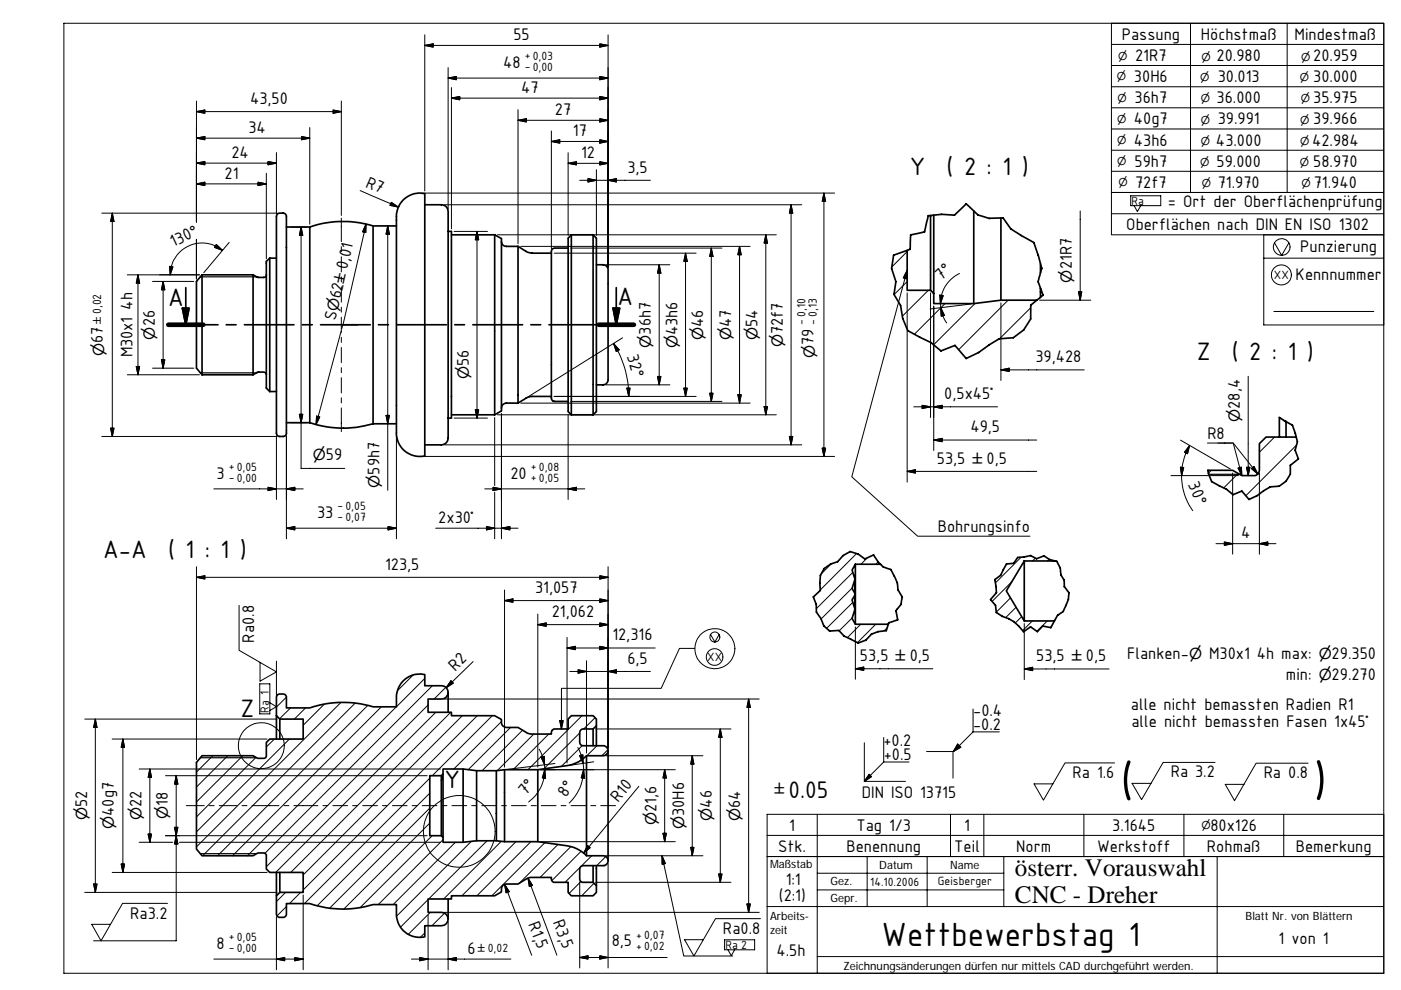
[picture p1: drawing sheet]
<svg xmlns="http://www.w3.org/2000/svg" width="297mm" height="210mm" viewBox="0 0 297 210" stroke-linecap="round" stroke-linejoin="round" font-family="sans-serif">
<g fill="none" stroke="#000" stroke-width=".36">
<path d="M42.8 58.3l-1.1 1.4v18.4l1.1 1.4M42.8 58.3v21.2M42.8 58.3h10.9M53.7 58.3a2.63 2.63 0 0 0 2.4 .5l.2-.1 .2-.4M53.7 58.3v21.2M57.2 54.7l-.7 .7v26.9l.7 .7M57.2 54.7v28.3M57.2 54.7h1.4M58.9 45.3l1.3-.1 .3 .1 .2 .4v46.3l-.5 .5h-1l-.4-.2-.2-.5v-45.9zM60.7 48.1h5M65.7 48.1v41.5M79.1 47.9v42"/>
<path d="M84 47.9h-4.9a21.8 21.8 0 0 0-13.4 .2M85.6 42.3a4.9 4.9 0 0 1 4.5-1.2v55.6a4.9 4.9 0 0 1-6.1-4.9v-45.9a5.1 5.1 0 0 1 1.6-3.6zM90.1 43.4h3.5a1.4 1.4 0 0 1 1.4 1.4v48.1a1.43 1.43 0 0 1-1.4 1.4h-3.5M95 49.1h.7v39.5h-.7M95.7 49.8h9.2M104.9 49.8v38.1M104.9 49.8l1.4 .8v36.5l-1.4 .8M106.3 51.2a1.01 1.01 0 0 0 1.1 1h2.4M109.8 52.2l1.9 1.2 .6 .2 4.6 .1M109.8 52.2v33.3M120.5 52.6h-3l-.5 .3-.1 .4v31.1l.1 .5 .5 .2h3M121.1 49.8l-.6 .7v36.7l.6 .7"/>
<path d="M121.1 49.8v38.1M121.1 49.8h4.6M125.7 49.8v38.1M125.7 49.8l.7 .7v36.7l-.7 .7M126.4 56.1l1.9 .1 .6 .8v23.5a1.08 1.08 0 0 1-1 1.1h-1.5M192.3 53.1v8.5h5l.7 .6v2.2h8.5l5.7-.8h7.6M196.8 45.7l1.1-.1a11.5 11.5 0 0 1 4.5 0l2.4-2.4 2.5 2.4a8.2 8.2 0 0 0 4.6 .6h.8l.8 1.1a4.2 4.2 0 0 0 2.3 2.1l3.4 2 1.4 4.5a1.82 1.82 0 0 1 0 2l-.3 .9a1.59 1.59 0 0 0 .1 1.9l.8 1.9-2.7 2.1v2.9l-1.5 2.4-2.2 1.6-3 .2-2.1 1.3-2.2 1.6-2.7 1.3-2.3-2.8-3 1.2-2.1-1.8-4.9-2.5-1.1-2.6-.5-2.7-1.4-2.4 .4-2.7-.9-2.8 .5-2.8 3.5-1.2 .1-3.1 2.9-.6zM197.3 45.7v15.9M198 45.6v16.6M206.5 44.7v19.7M212.2 46.2v17.4M220.6 55.9v2"/>
<path d="M35.7 68.9h10.5M38.7 65.3h1.4l-.7 3.6zM39.4 61v7.9M42.8 79.5h10.9M48 68.9h2.1M51.8 68.9h10.5M53.7 79.5a2.63 2.63 0 0 1 2.4-.6l.3 .3 .1 .3M64.1 68.9h2.1M68 68.9h10.5M80.2 68.9h2.2M84.1 68.9h10.6M96.4 68.9h2.1"/>
<path d="M100.2 68.9h10.6M112.5 68.9h2.1M116.4 68.9h10.5M128.7 68.9h2.1M130 65.3h1.4l-.7 3.6zM130.7 61v7.9M132.5 68.9h1.9M220.6 61.1v2M57.2 83h1.4M60.7 89.6h5M65.7 89.6a22.2 22.2 0 0 0 13.4 .3M79.1 89.9h4.9"/>
<path d="M95.7 87.9h9.2M109.8 85.5h-2.4a1.05 1.05 0 0 0-1.1 1.1M116.9 84.1h-4.4l-.8 .2-1.9 1.2M121.1 87.9h4.6M256.1 99.7h5.2l2.1 1.1h2.9l.5-.4 .2-.7v-5.6l1.4-1.4h6.4l.3 1-.5 1.8 .7 1.8-1.7 1.4a3.8 3.8 0 0 1-4.3 4.5l-2.8 1.9-1.7 .8-1.5-1.8-1.9 .8-1.3-1.2-3.2-1.6-.7-1.7zM272.7 89.4l1.3 .7 .8 2.6M272.7 89.4l-1.5-.9v4.2M272.7 89.4v3.3M181.4 119.6l-.7 1.3 .6 1.9-.6 2 .7 1.2-.7 1.2 .6 2-.6 1.9 .7 1.3h6.9M181.4 119.6h5.3M181.4 119.6v12.8M213.4 119.6l1.5-.2 .9-1.2 2.7-.4 1.3 .7 1.5-.6 1.2 .7 1.2 .3a.61 .61 0 0 1 .7 .7l.4 .8v.7a2.6 2.6 0 0 0 .8 1.9l.1 1.4 .9 1.3a7.4 7.4 0 0 1-1.1 3.6l-.1 .3a3.9 3.9 0 0 0-1.8 2.1l-.8 1.4-1.7-.4-1.2 1.2-1.4-1-1.5 1a7.7 7.7 0 0 0-4.5-3.2l-1.3-.8-.1-1.5-1.1-1.3 1.3-1.4-.4-2.8 1.2-.9z"/>
<path d="M217.2 118.9l-3.8 6.4 3.8 6.4h6.4M217.2 118.9h6.5M217.2 118.9v12.8M174.7 120.5l1.4-.9 1.5-.5 1.1-1.3 1.6-.9 1.6 .6 1.5 1 1.8-.8 1.5 2a3.2 3.2 0 0 0 2.2 1.1l.5 1.1a6.4 6.4 0 0 1 1 3.2l.5 .7a1.15 1.15 0 0 1 .2 1.6 3.6 3.6 0 0 1-1.2 2.1l.4 1.9-1.9 .6-.5 1.7-1.7 .2-1.4 .6-1.2 1.2-1.7 .6-3-1.5-1-1.1-2 .1-1.2-1.1-.7-1.6-.9-1.3v-1.7l-.7-1.5 1.5-1.4-.1-1.6 .1-1.6zM181.3 122.8v3M181.3 126.2v3M58.6 151.7v5M59.3 152.5v4.2M95 146.8v4.2M125.7 154.6v3.5M126.4 153.9v4.2M128.9 159.2v23.3"/>
<path d="M42.8 160.2h10.9a2.41 2.41 0 0 0 2.6 .4l.2-.2v-3l.7-.7h7.1v-4.2h-5l-.7-.8v-3.9l.3-.5 1.1-.1h.3l.4 .4v2.5h5a21.8 21.8 0 0 1 13.4-.2h4.9v-2.5a5 5 0 0 1 6.1-4.4v2.4h3.5a1.41 1.41 0 0 1 1.4 1.4 1.41 1.41 0 0 1-1.4 1.4h-2.8v2.8h4.9v.7h9.2l1.4 .8a1.25 1.25 0 0 0 1.1 1.7h2.4l1.9 1.2 .8 .2h4.4a.8 .8 0 0 1 .7-1h2.9v-2.1l.6-.8h4.6l.7 .8v1.4l-.7 .7h-2.1l-.5 .2-.2 .5 .1 2.4 .2 .2 .4 .2h4.5a1.07 1.07 0 0 1 .8 1.2 1.07 1.07 0 0 1-1 .9h-3.5a7.1 7.1 0 0 1-4.2 2.1l-6.2 .9h-7l-1.8 .2h-4.2l-2.8-.4h-4.3v1.1l-.3 .4h-2.5v12.7h2.5l.3 .3v1.1h4.3l2.8-.3h4.2l1.8 .2a40.7 40.7 0 0 1 14.7 1.2l1.4 .7 1.3 1h3.5a1.05 1.05 0 0 1 1 1.1 1.05 1.05 0 0 1-1 1h-4.3l-.4 .2-.2 .3-.1 2.4 .3 .5 .3 .2h2.2l.7 .7v1.4l-.7 .7h-4.6l-.6-.7v-2.1l-3.2-.1-.4-.5v-.5h-4.4l-.8 .3-1.9 1.1h-2.4a1.19 1.19 0 0 0-1.1 1.7l-1.4 .8h-9.2v.7h-4.9v2.8h2.8a1.42 1.42 0 0 1 1.4 1.5 1.42 1.42 0 0 1-1.4 1.4h-3.5v2.3a4.9 4.9 0 0 1-6.1-4.4v-2.4h-4.9a21.8 21.8 0 0 1-13.4-.2h-5v2.5l-.5 .4h-1l-.4-.3-.2-.4v-3.9l.7-.7h5v-4.2h-7.1l-.7-.7v-3l-.3-.4-.3-.1a2.42 2.42 0 0 0-2.2 .6h-10.9l-1.1-1.4v-18.4zM93.6 164.5v12.7M93.9 164.1v13.4M98.2 163v15.6M101 163.4v14.9M105.2 163.4v14.9M107 163.2v15.3M114 163.2v15.3M124.4 160.2v21.2M58.6 185v4.9M59.3 185v4.2M95 190.6v4.2"/>
<path d="M125.7 183.5v3.6M126.4 183.5v4.3"/>
</g>
<path d="M42.5 58.7h11.9M42.5 79.1h11.9M256.3 100.6h6.5M42.5 160.7h11.9M42.5 181h11.9" fill="none" stroke="#000" stroke-width=".25"/>
<g fill="#000" stroke="#000" stroke-width=".21">
<path d="M90.1 9.6l1.7-.3v.7zM95 16.6l1.7-.4v.7zM127.2 9.3l1.7 .3-1.7 .4zM127.2 16.2l1.7 .4-1.7 .3zM41.7 39l1.7-.4v.7zM41.7 34.6l1.7-.4v.7zM41.7 29.3l1.7-.4v.7zM41.7 23.7l1.7-.4v.7zM54.7 38.6l1.8 .4-1.8 .3zM56.8 34.2l1.8 .4-1.8 .3zM63.9 28.9l1.8 .4-1.8 .3zM70.6 23.3l1.8 .4-1.8 .3z"/>
<path d="M95.7 20.8l1.8-.4v.8zM109.8 25.5l1.8-.3v.7zM116.9 30l1.8-.4v.8zM120.5 34.6l1.7-.3v.7zM124.7 37.9l1.7 .3-1.7 .4zM127.2 34.3l1.7 .3-1.7 .4zM127.2 29.6l1.7 .4-1.7 .4zM127.2 25.2l1.7 .3-1.7 .4zM127.2 20.4l1.7 .4-1.7 .4zM128.9 38.2l1.8-.3v.7zM23.8 45.2l.4 1.8h-.8zM36 56.5l.7 .1-.6 1.7z"/>
<path d="M45.9 51.8l1.3 1.3-1.7-.6zM63.8 48.1l.4 1.8h-.7zM77.6 47.5v1.8l-.7-.2zM82.2 47.9l.4 1.8h-.8zM83 42.9l1.5 1-1.8-.4zM101.1 49.1l.4 1.7h-.7zM139.8 56.1l.3 1.8h-.7zM145.3 53.7l.4 1.7h-.7zM150.8 52.6l.4 1.8h-.7zM156.8 52.2l.4 1.8h-.8zM162.4 49.8l.3 1.7h-.7zM167.7 43.4l.4 1.8h-.7z"/>
<path d="M174.7 40.9l.3 1.8h-.7zM192.3 57.3l-.1 1.8-.7-.2zM28.9 77.7h.7l-.4 1.8zM29.2 58.3l.4 1.7h-.7zM34.2 76.3h.7l-.3 1.8zM34.6 59.7l.3 1.7h-.7zM130.1 72.8l1.2 1.4-.6 .3zM139.4 79.8h.7l-.3 1.8zM199.3 62.6l.7 .1-.6 1.7zM199.4 65.2l.8 1.7-.6 .1zM212.2 78.4l1.8-.3v.7zM228.7 61.9h.7l-.4 1.7z"/>
<path d="M23.4 90.8h.8l-.4 1.7zM63.5 87.8h.7l-.4 1.8zM67.1 88.2l.7 .2-.8 1.6zM81.8 88.1h.8l-.4 1.8zM100.8 86.9h.7l-.4 1.7zM132.9 82.3h.7l-.3 1.8zM145 82.3h.7l-.4 1.8zM150.5 83.4h.7l-.4 1.7zM156.4 83.7h.8l-.4 1.8zM162 86.2h.7l-.3 1.7zM167.4 92.5h.7l-.4 1.8zM174.3 95h.7l-.3 1.8z"/>
<path d="M192.3 99.9l1.8-.3v.7zM195.5 85.9l1.8 .4-1.8 .3zM198 86.3l1.7-.4v.7zM198 93.3l1.7-.4v.8zM250.3 99.1h.7l-.5 1.7zM252.2 94.4l-.4 1.8-.7-.3zM262.5 99.3l.7-.3 .1 1.8zM264.3 99.1h.7l-.4 1.7zM265.3 99.3l.6-.4 .8 1.6zM56.8 103.3l1.8 .4-1.8 .3zM60.7 103.7l1.8-.4v.7zM60.7 112l1.8-.4v.8z"/>
<path d="M82.3 111.6l1.7 .4-1.7 .4zM103.1 111.6l1.8 .4-1.8 .4zM104.5 103.3l1.8 .4-1.8 .3zM106.3 112l1.8-.4v.8zM120.5 103.7l1.7-.4v.7zM259.6 114.9l1.7 .4-1.7 .3zM267 115.3l1.8-.4v.7zM41.7 122.4l1.7-.3v.7zM107 127.3l1.8-.3v.7zM114 132.4l1.8-.3v.7zM120.2 137.4l1.8-.4v.8zM127.2 137l1.7 .4-1.7 .4z"/>
<path d="M127.2 132.1l1.7 .3-1.7 .4zM127.2 127l1.7 .3-1.7 .4zM127.2 122.1l1.7 .3-1.7 .4zM20.2 152.5l.4 1.7h-.7zM26.1 156.7l.3 1.8h-.7zM95.6 144.3l.5 .5-1.5 1zM118.7 152.8h.7l-.4 1.8zM122.6 142l1.8 .4-1.8 .3zM128.9 142.4l1.8-.4v.7zM152.7 154.6l.4 1.7h-.7zM158.7 148.2l.4 1.8h-.7zM181.4 141.8l1.7-.4v.7z"/>
<path d="M203 157.8l.7 .6-1.6 .9zM217.2 141.8l1.7-.3v.7zM31.4 176.8h.7l-.3 1.8zM31.8 163l.3 1.8h-.7zM37 175.4h.7l-.3 1.8zM37.4 164.5l.3 1.7h-.7zM37.4 177.2l.3 1.7h-.7zM114.7 160.5l.7-.1 .1 1.8zM115.5 163.2l.2 1.8-.7-.1zM122.9 160.2l.7-.2v1.9zM123.7 163.2l.2 1.8-.7-.1zM124.6 179.3l.5 .4-1.4 1.2z"/>
<path d="M140.6 176.7h.7l-.4 1.8zM140.9 163.2l.4 1.8h-.7zM146.4 179.7h.7l-.3 1.7zM146.8 160.2l.3 1.8h-.7zM184.3 164.2l.5 .5-1.5 1zM19.9 187.4h.7l-.4 1.8zM25.7 183.2h.7l-.3 1.8zM107 187.5l1 1.5-.7 .3zM111.9 186.2l1 1.5-.7 .3zM140.4 181.4l.7 1.7-.7 .1zM152.4 185.3h.7l-.4 1.8zM158.4 191.7h.7l-.4 1.7z"/>
<path d="M58.6 203.3l1.8-.3v.7zM62.5 203l1.8 .3-1.8 .4zM89 203l1.8 .3-1.8 .4zM95 203.3l1.7-.3v.7zM122.9 203l1.8-.4v.7zM127.2 202.6l1.7 .4-1.7 .3z"/>
</g>
<g fill="none" stroke="#000" stroke-width=".21">
<path d="M13.5 4.9h279.9v201.5h-279.9zM90.1 9.6l1.7-.3v.7zM90.1 9.6h38.8M90.1 7.4v33.1M95 16.6l1.7-.4v.7zM95 16.6h33.9M95 14.3v30M95.7 18.6v29.9M127.2 9.3l1.7 .3-1.7 .4zM127.2 16.2l1.7 .4-1.7 .3zM128.9 7.4v49.2M235.6 4.9h57.8v35.9h-57.8z"/>
<path d="M235.6 13.9h57.8M235.6 18.4h57.8M235.6 9.4h57.8M252.4 4.9v35.9M272.9 4.9v35.9M41.7 39l1.7-.4v.7zM41.7 34.6l1.7-.4v.7zM41.7 29.3l1.7-.4v.7zM41.7 23.7l1.7-.4v.7zM41.7 39h14.8M41.7 21.4v25.7M41.7 34.6h16.9"/>
<path d="M41.7 29.3h24M41.7 23.7h30.7M54.7 38.6l1.8 .4-1.8 .3zM56.5 36.7v18.2M56.8 34.2l1.8 .4-1.8 .3zM58.6 32.3v13M63.9 28.9l1.8 .4-1.8 .3zM65.7 27.1v20.4M70.6 23.3l1.8 .4-1.8 .3zM72.4 21.4v24.3M95.7 20.8l1.8-.4v.8zM95.7 20.8h33.2"/>
<path d="M109.8 25.5l1.8-.3v.7zM109.8 25.5h19.1M109.8 23.3v28.4M116.9 30l1.8-.4v.8zM116.9 30h12M116.9 27.8v24.9M120.5 34.6l1.7-.3v.7zM120.5 34.6h8.4M120.5 32.4v17.5M122.9 38.2h15M124.7 37.9l1.7 .3-1.7 .4zM126.4 36v13.9"/>
<path d="M127.2 34.3l1.7 .3-1.7 .4zM127.2 29.6l1.7 .4-1.7 .4zM127.2 25.2l1.7 .3-1.7 .4zM127.2 20.4l1.7 .4-1.7 .4zM128.9 38.2l1.8-.3v.7zM235.6 22.9h57.8M235.6 27.3h57.8M235.6 31.9h57.8M235.6 36.3h57.8M21.6 45.2h37.1M23.8 45.2l.4 1.8h-.8zM23.8 45.2v47.3"/>
<path d="M27 58.3h15.3M29.2 58.3l.4 1.7h-.7zM29.2 58.3v21.2M32.3 59.7h8.8M34.6 59.7l.3 1.7h-.7zM34.6 59.7v18.4M36 56.5l.7 .1-.6 1.7zM41.7 50.8v8.3M45.9 51.8l1.3 1.3-1.7-.6zM47.2 53.1a6.8 6.8 0 0 0-4.6-1.6 6.8 6.8 0 0 0-6.3 5l-.2 1.8M48.6 51.4l-5.4 6.4M61.6 48.1h3.5"/>
<path d="M63.8 48.1l.4 1.8h-.7zM63.8 48.1v51.2h9.3M72.4 46.2v5M72.4 52.3v1.1M72.4 54.4v3.3M72.4 58.7v1.1M76.4 40.4l8.1 3.5M77.6 47.5v1.8l-.7-.2zM77.6 47.5l-4.9 21.4M82.2 47.9l.4 1.8h-.8zM82.2 47.9v56M83 42.9l1.5 1-1.8-.4z"/>
<path d="M89.6 40.9h87.4M94.1 43.4h75.9M96.3 49.1h7.1M101.1 49.1l.4 1.7h-.7zM101.1 49.1v39.5M105.5 49.8h59.1M110.4 52.2h48.6M117.5 53.7h30.1M121 52.6h32.1M128.4 56.1h13.6M139.8 56.1l.3 1.8h-.7zM139.8 56.1v25.5"/>
<path d="M145.3 53.7l.4 1.7h-.7zM145.3 53.7v30.4M150.8 52.6l.4 1.8h-.7zM150.8 52.6v32.5M156.8 52.2l.4 1.8h-.8zM156.8 52.2v33.3M162.4 49.8l.3 1.7h-.7zM162.4 49.8v38.1M167.7 43.4l.4 1.8h-.7zM167.7 43.4v50.9M174.7 40.9l.3 1.8h-.7zM174.7 40.9v55.9"/>
<path d="M192.3 57.3l-.1 1.8-.7-.2zM192.3 57.3l-11.7 43.8 14 12.6h23.8M192.3 59.7l-2.7 2.8M192.3 53.3l-3.2 3.3M203.4 58a6.9 6.9 0 0 0-3.8 4.6 7 7 0 0 0 1.1 5.9M229 44.7v18.9M235.6 40.8h57.8v9h-57.8zM235.6 45.3h57.8M239.7 41.5h6.4v2.1h-6.4zM240.5 43.6l.6 1.3 .8-1.3M267.9 54.7h25.5M270.2 51.5l1.5 2.6 1.6-2.6"/>
<path d="M293.4 49.8h-25.5v19.1h25.5M27 79.5h15.3M28.9 77.7h.7l-.4 1.8zM32.3 78.1h8.8M34.2 76.3h.7l-.3 1.8zM72.3 70.2l-5.3 19.8M72.4 60.8v3.3M72.4 65.1v1.1M72.4 67.3v3.2M72.4 71.5v1.1M72.4 73.7v3.2M72.4 78v1"/>
<path d="M75.9 68.9h-3.2l-.2 .8M130.1 72.8l1.2 1.4-.6 .3zM130.1 72.8a20.8 20.8 0 0 1 3.2 11.3M132 71.6l-20 12.5M139.4 79.8h.7l-.3 1.8zM192.3 62.1v40.1M196.8 61.6l-5.5 5.4M197.3 62.1v26.4M198 64.9v30.6M199.3 62.6l.7 .1-.6 1.7zM199.4 65.2l.8 1.7-.6 .1zM200.4 64.4l-6.5 6.5"/>
<path d="M205.9 64.5l-8.7 1M206.7 64.3l-8.8 8.8M212.2 78.4l1.8-.3v.7zM212.2 78.4h17.7M212.2 64.2v16.5M213.7 63.6l-10.4 10.5M218.5 65.2l-6.6 6.6M220.4 63.6h10.9M228.7 61.9h.7l-.4 1.7zM264.6 79.8v21M270.1 66h21.2M21.6 92.5h37.1"/>
<path d="M23.4 90.8h.8l-.4 1.7zM58.6 92.4v13.5M60.7 92.4v21.8M61.6 89.6h3.5M63.5 87.8h.7l-.4 1.8zM67.1 88.2l.7 .2-.8 1.6zM72.4 80.1v3.2M72.4 84.3v1.1M72.4 86.5v5M81.8 88.1h.8l-.4 1.8zM84 92.4v21.8M89.6 96.8h87.4"/>
<path d="M94.1 94.3h75.9M96.3 88.6h7.1M100.8 86.9h.7l-.4 1.7zM104.9 88.5v14.5M105.5 87.9h59.1M106.3 87.7v26.5M110.4 85.5h48.6M117.5 84.1h30.1M120.5 87.8v18.1M121 85.1h32.1M128.4 81.6h13.6M132.9 82.3h.7l-.3 1.8z"/>
<path d="M145 82.3h.7l-.4 1.8zM150.5 83.4h.7l-.4 1.7zM156.4 83.7h.8l-.4 1.8zM162 86.2h.7l-.3 1.7zM167.4 92.5h.7l-.4 1.8zM174.3 95h.7l-.3 1.8zM192.3 99.9l1.8-.3v.7zM192.3 99.9h27.5M193.7 86.3h17.8M195.5 85.9l1.8 .4-1.8 .3zM198 86.3l1.7-.4v.7zM198 93.3l1.7-.4v.8z"/>
<path d="M198 93.3h21.8M250.3 99.1h.7l-.5 1.7zM250.3 93.3l10.6 6.1M252.2 94.4l-.4 1.8-.7-.3zM252.2 94.4a12.9 12.9 0 0 0 .7 13.9M256 93.9h3.7M256.8 99.7l-.6 .6M259.7 93.9h1.8l1.8 6.9M259.7 93.9h1.8l5.2 6.6M262.5 99.3l.7-.3 .1 1.8zM264.3 99.1h.7l-.4 1.7zM265.4 99.3l.5-.4 .8 1.6"/>
<path d="M265.4 99.4l1.3 1.1M270.2 92.7l-3.2 3.2M274.9 94.3l-10.8 10.8M45.3 103.7h19M56.8 103.3l1.8 .4-1.8 .3zM60.7 103.7l1.8-.4v.7zM60.7 112l1.8-.4v.8zM60.7 112h23.3M82.3 111.6l1.7 .4-1.7 .4zM92.4 112h17.4M102.8 103.7h21.2M103.1 111.6l1.8 .4-1.8 .4z"/>
<path d="M104.5 103.3l1.8 .4-1.8 .3zM104.9 104.4v9.8M106.3 112l1.8-.4v.8zM120.5 103.7l1.7-.4v.7zM176.3 119.5l-2.2 2.2M181.6 117.4l-7.7 7.7M183.9 118.3l-1.4 1.3M186.2 119.1l-.5 .5M216.5 118.1l-5.5 5.5M219.5 118.3l-.6 .6M222.4 118.6l-.3 .3M248.3 100.8h14.3"/>
<path d="M257.8 115.3h12.7M259.6 114.9l1.7 .4-1.7 .3zM261.3 100.3v17.2M262.5 100.4l-3.1 3.1M267 115.3l1.8-.4v.7zM267 100.3v17.2M41.7 122.4l1.7-.3v.7zM41.7 120.2v40.9M41.7 122.4h87.2M50.7 128.4v9.5l7.9 4.6-3.5 1.9v-4M107 127.3l1.8-.3v.7zM107 127.3h21.9"/>
<path d="M107 125.1v37.5M114 132.4l1.8-.3v.7zM114 132.4h14.9M114 130.2v32.4M120.2 137.4l1.8-.4v.8zM120.2 137.4h18.7M120.2 135.1v26.7M127.2 137l1.7 .4-1.7 .4zM127.2 132.1l1.7 .3-1.7 .4zM127.2 127l1.7 .3-1.7 .4zM127.2 122.1l1.7 .3-1.7 .4zM128.9 120.2v38.4"/>
<path d="M147.3 137.5h-3.2l-3.9 8.4h-21.2v8.7M150.6 134.5l1 1.6 .9-1.6M180.7 131l-2.8 2.8M180.7 124.7l-6.6 6.6M180.8 127.7l-5.5 5.5M180.8 121.4l-7.7 7.7M181.4 132.9v11.1M182.5 132.4l-2.8 2.8M185.7 132.4l-3.9 3.8M188.1 133.1l-.7 .7M214.2 126.8l-3 3M214.6 123.3l-4.2 4.2"/>
<path d="M215.4 128.8l-2.2 2.1M216.6 130.7l-1.3 1.4M217.2 132.2v11.9M218.9 131.7l-2.1 2M222.1 131.7l-2.3 2.1M18 152.5h40.7M20.2 152.5l.4 1.7h-.7zM20.2 152.5v36.7M23.8 156.7h32.8M26.1 156.7l.3 1.8h-.7zM26.1 156.7v28.3M55.1 145h2.1v6.4h-2.1z"/>
<path d="M57.2 149l1.4 .8-1.4 .8M58.2 156.7l-1.7 1.7M58.6 140.2v7.6M60.7 147.8l-2.1 2.1M61.4 156.7l-19.7 19.7M61.6 150.1l-2.3 2.3M64.8 150.1l-2.4 2.4M68.7 149.3l-4.4 4.5M72.3 148.9l-30.6 30.7M75.3 149.1l-32.3 32.3M78 149.6l-31.9 31.8M80.9 149.9l-31.6 31.5"/>
<path d="M87.6 143.1l-3.3 3.3M90.1 143.8l-37.6 37.6M90.8 149.5l-34.3 34.3M91.7 145.4l-35.5 35.5M92.4 151l-33.9 34M94.1 148.2h66.9M94.5 145.8l-2.5 2.4M95.6 151l-34 34M95.6 144.3l.5 .5-1.5 1zM98 151.7l-33.7 33.8M100.3 140.3l-5.7 5.5M101.2 151.7l-36.9 37"/>
<path d="M104.4 151.7l-12.8 12.8M106.3 153l-10.1 10M108.2 154.2l-8.9 9M110.8 154.8l-8.6 8.6M113.2 155.6l-7.8 7.8M114.3 158.8a8.5 8.5 0 0 1-1 10.1l-1.2 1.1M116.3 155.6l-7.5 7.6M117.3 154.6l-.3 .4M118.7 152.8h.7l-.4 1.8zM120.8 142.4h17.1M122.5 158.5a9.6 9.6 0 0 1-1.4 11.3l-.4 .5M122.6 142l1.8 .4-1.8 .3z"/>
<path d="M122.9 155.4l-7.6 7.6M123.4 151.7l-11.5 11.5M123.5 158.1l-4.5 4.4M124.4 140.1v19.6M126.2 152.2l-2.4 2.4M126.3 154.6h28.7M126.6 158.1l-2.2 2.1M128.9 159l-1.3 1.2M128.9 142.4l1.8-.4v.7zM152.7 154.6l.4 1.7h-.7zM152.7 154.6v32.5M158.7 148.2l.4 1.8h-.7z"/>
<path d="M158.7 148.2v45.2M181.4 141.8l1.7-.4v.7zM181.4 141.8h16.4M183.3 157.5v8.2M187.4 156.4v5.2M196.4 159.3h5.7v5.7M203 157.8l.7 .6-1.6 .9zM206.3 155.2h5.6M206.3 150.3v4.9M206.3 155.2l-4.1 4.1M217.2 141.8l1.7-.3v.7zM217.2 141.8h17.9"/>
<path d="M29.5 163h63.9M29.5 178.6h7.1M31.4 176.8h.7l-.3 1.8zM31.8 163l.3 1.8h-.7zM31.8 163v15.6M35.1 177.2h55.5M35.1 164.5h55.5M37 175.4h.7l-.3 1.8zM37.4 164.5l.3 1.7h-.7zM37.4 177.2l.3 1.7h-.7zM37.4 164.5v35h-17.6M38 178.6h55.4"/>
<path d="M39.5 170.8h3.8M44.3 170.8h1.1M45.1 160.2l-3.4 3.5M46.5 170.8h3.7M48.3 160.2l-6.6 6.7M51.3 170.8h1.1M51.5 160.2l-9.8 9.8M53.4 170.8h5.7M54.3 160.6l-12.6 12.6M60.2 170.8h1.1M62.3 170.8h5.1M68.5 170.8h1"/>
<path d="M70.6 170.8h3.1M74.8 170.8h1M76.9 170.8h3.1M81.1 170.8h1M83.2 170.8h3.1M87.4 170.8h1.1M89.5 170.8h3.1M91.1 174.5l-18.2 18.2M91.1 171.3l-21.2 21.2M91.1 168.2l-23.8 23.8M91.1 165l-26.5 26.6M91.6 177.2l-15.2 15.2"/>
<path d="M93.7 170.8h1.1M93.9 178l-13.7 13.8M95.8 170.8h3.2M96.6 178.6l-13.2 13.2M99.9 178.4l-15.8 15.8M100 170.8h1.1M102.1 170.8h3.2M103.3 178.3l-12.4 12.3M106.3 178.4l-12.2 12.2M106.3 170.8h1.1M108.4 170.8h3.2M109.4 178.5l-11.5 11.4"/>
<path d="M112.6 178.5l-11.5 11.4M112.6 170.8h1.1M114.6 163.2h28.6M114.6 178.5h28.6M114.7 160.5l.7-.1 .1 1.8zM114.8 170.8h3.1M115.5 163.2l.2 1.8-.7-.1zM115.5 178.7l-11.2 11.2M117.7 161.9l-10.2 1.2M118.3 179l-8.2 8.3M119 170.8h1M121 179.5l-6.5 6.5"/>
<path d="M121.1 170.8h3.1M122.9 160.2l.7-.2v1.9zM123.7 163.2l.2 1.8-.7-.1zM124.6 179.3l.5 .4-1.4 1.2zM125.3 170.8h1M125.9 161.5l-5.1 .8M127.4 170.8h3.1M128.4 160.2h20.6M135.4 166.7l-11.7 14.2M140.6 176.7h.7l-.4 1.8zM140.9 163.2l.4 1.8h-.7zM140.9 163.2v15.3"/>
<path d="M146.4 179.7h.7l-.3 1.7zM146.8 160.2l.3 1.8h-.7zM146.8 160.2v21.2M162.6 172.7h130.8v8.9h-130.8zM162.6 177.1h130.8M173.3 172.7v33.7M183.3 165.7h8.7M184.3 164.2l.5 .5-1.5 1zM187.4 161.6h5.3M187.4 161.6l-4.1 4.1M201.5 172.7v8.9M208.6 172.7v8.9"/>
<path d="M229.8 172.7v8.9M236.3 161.8h-10.5l-4.6 7.9-2-3.5h4M251 172.7v8.9M257.6 161.6h-11l-4.6 7.9-2-3.4h4M272.2 172.7v8.9M277.3 161.8h-11l-4.6 8-1.9-3.5h4M18 189.2h40.7M19.9 187.4h.7l-.4 1.8zM23.8 185h32.8M25.7 183.2h.7l-.3 1.8zM35.5 191.5h-9.5l-4.6 8-2-3.5h4M58.6 194.4v11.2"/>
<path d="M60.6 189.2l-2 2M60.7 192.2l-2 2M63.7 189.2l-2.3 2.4M64.3 189.8v15.8M90.1 197.8l-1 .9M90.8 190.7l-5.9 5.9M90.8 194v11.6M91.2 193.4l-4.6 4.7M94.1 193.4h66.9M94.3 193.6l-2.7 2.7M95 195.4v10.2M107 187.5l1 1.5-.7 .3z"/>
<path d="M107 187.5l5.7 15M111.9 186.2l1 1.5-.7 .3zM111.9 186.2l6.2 16.3M122.9 186.9v18.3M123.2 186.9l-2.5 2.5M123.2 180.5l-6.2 6.2M125.5 181.4l-5.7 5.7M125.9 187.3l-2.6 2.6M126.3 187.1h28.7M128.4 181.6l-1.9 1.9M128.4 181.4h20.6M128.9 183.1v22.1"/>
<path d="M140.4 181.4l.7 1.7-.7 .1zM140.4 181.4l4.6 21.3h10.4M152.4 185.3h.7l-.4 1.8zM153.6 199.3h6.4v2.1h-6.4zM158.4 191.7h.7l-.4 1.7zM161.2 194.8h-9.5l-4.6 7.9-2-3.5h4M162.6 192.2h130.7M173.3 188.7h39.5M173.3 185.1h39.5M183.9 181.6v10.6M196.6 181.6v10.6M212.8 181.6v10.6"/>
<path d="M258.1 181.6v24.8M293.4 181.6h-130.8v24.8M45.3 203.3h19M58.6 203.3l1.8-.3v.7zM62.5 203l1.8 .3-1.8 .4zM87.2 203.3h21.1M89 203l1.8 .3-1.8 .4zM95 203.3l1.7-.3v.7zM122.9 203l1.8-.4v.7zM122.9 203h18.6M127.2 202.6l1.7 .4-1.7 .3zM154.3 201.4l.7 1.2 .8-1.2"/>
<path d="M173.3 202.8h120.1"/>
<circle cx="271.7" cy="58.3" r="2.12"/>
<circle cx="271.8" cy="52.4" r="1.76"/>
<circle cx="151.5" cy="139.3" r="1.77"/>
<circle cx="151.5" cy="135.1" r="1.06"/>
<circle cx="151.6" cy="137.5" r="4.2"/>
<circle cx="55.4" cy="158.1" r="4.9"/>
<circle cx="97.4" cy="176.3" r="7.6"/>
</g>
<path d="M35.7 68.9h7.4M127 68.9h7.4" fill="none" stroke="#000" stroke-width=".99"/>
<path d="M38.7 65.3h1.4l-.7 3.6zM130 65.3h1.4l-.7 3.6z" fill="#000" stroke="#000" stroke-width=".36"/>
<g font-size="11">
<text x="237.6" y="169">(</text>
<text x="278.5" y="168.9">)</text>
</g>
<text font-size="7.7" x="186.9" y="200.5">Wettbewerbstag 1</text>
<g font-size="5.7">
<text x="192.9" y="37.1">Y</text>
<text x="200.6" y="37.1">( 2 : 1 )</text>
<text x="35.6" y="64.8">A</text>
<text x="131" y="64.7">A</text>
<text x="253.7" y="76.3">Z</text>
<text x="261.2" y="76.3">( 2 : 1 )</text>
<text x="21.9" y="118.2">A-A</text>
<text x="35.6" y="118.2">( 1 : 1 )</text>
<text x="51" y="152.1">Z</text>
<text x="94.3" y="167.1">Y</text>
</g>
<text font-size="5.5" x="167.2" y="169.1">0.05</text>
<g font-size="5.3">
<text x="215.2" y="185.8">österr. Vorauswahl</text>
<text x="215.2" y="191.4">CNC - Dreher</text>
</g>
<g font-size="3.8">
<text x="108.9" y="8.5">55</text>
<text x="237.8" y="8.4">Passung</text>
<text x="254.6" y="8.4">Höchstmaß</text>
<text x="274.5" y="8.4">Mindestmaß</text>
<text x="106.7" y="14.4">48</text>
<text x="240.4" y="17.4">30H6</text>
<text x="240.7" y="12.9">21R7</text>
<text x="257.9" y="12.9">20.980</text>
<text x="258.2" y="17.4">30.013</text>
<text x="278.4" y="12.9">20.959</text>
<text x="278.4" y="17.4">30.000</text>
<text x="53" y="22.1">43,50</text>
<text x="110.5" y="19.7">47</text>
<text x="240.5" y="21.9">36h7</text>
<text x="257.9" y="21.9">36.000</text>
<text x="278.4" y="21.9">35.975</text>
<text x="52.7" y="28.2">34</text>
<text x="117.7" y="24.4">27</text>
<text x="121.5" y="28.9">17</text>
<text x="240.4" y="26.4">40g7</text>
<text x="258.2" y="26.4">39.991</text>
<text x="278.4" y="26.4">39.966</text>
<text x="49.1" y="33.5">24</text>
<text x="123.2" y="33.5">12</text>
<text x="240.4" y="30.9">43h6</text>
<text x="240.5" y="35.3">59h7</text>
<text x="257.8" y="30.9">43.000</text>
<text x="257.9" y="35.3">59.000</text>
<text x="278.2" y="30.9">42.984</text>
<text x="278.4" y="35.3">58.970</text>
<text x="47.6" y="37.9">21</text>
<text x="77.4" y="39.6" transform="rotate(23 77.4 39.6)">R7</text>
<text x="133" y="36.6">3,5</text>
<text x="240.7" y="39.8">72f7</text>
<text x="258.2" y="39.8">71.970</text>
<text x="278.6" y="39.8">71.940</text>
<text x="247.6" y="44">= Ort der Oberflächenprüfung</text>
<text x="36.7" y="52.5" transform="rotate(-25 36.7 52.5)">130°</text>
<text x="238.8" y="48.8">Oberflächen nach DIN EN ISO 1302</text>
<text x="275.7" y="53.5">Punzierung</text>
<text x="73.6" y="57.2" transform="rotate(-77 73.6 57.2)">0,01</text>
<text x="199.6" y="59.5" transform="rotate(-43 199.6 59.5)">7°</text>
<text x="227.3" y="57.1" transform="rotate(-90 227.3 57.1)">21R7</text>
<text x="274.7" y="59.3">Kennnummer</text>
<text x="28.1" y="65.7" transform="rotate(-90 28.1 65.7)">4h</text>
<text x="72.2" y="63.5" transform="rotate(-77 72.2 63.5)">62</text>
<text x="32.8" y="69.2" transform="rotate(-90 32.8 69.2)">26</text>
<text x="71.1" y="68.1" transform="rotate(-77 71.1 68.1)">S</text>
<text x="138" y="71" transform="rotate(-90 138 71)">36h7</text>
<text x="143.6" y="71.1" transform="rotate(-90 143.6 71.1)">43h6</text>
<text x="149.1" y="69.3" transform="rotate(-90 149.1 69.3)">46</text>
<text x="155" y="69.3" transform="rotate(-90 155 69.3)">47</text>
<text x="160.6" y="69.3" transform="rotate(-90 160.6 69.3)">54</text>
<text x="166" y="70.8" transform="rotate(-90 166 70.8)">72f7</text>
<text x="21.8" y="72.7" transform="rotate(-90 21.8 72.7)">67</text>
<text x="28.1" y="75.8" transform="rotate(-90 28.1 75.8)">M30x1</text>
<text x="99.4" y="77.6" transform="rotate(-90 99.4 77.6)">56</text>
<text x="132.9" y="75.5" transform="rotate(74 132.9 75.5)">32°</text>
<text x="172.5" y="73.2" transform="rotate(-90 172.5 73.2)">79</text>
<text x="219.5" y="76.8">39,428</text>
<text x="200.2" y="84.7">0,5x45</text>
<text x="262.9" y="86.7" transform="rotate(-90 262.9 86.7)">28,4</text>
<text x="205.7" y="91.7">49,5</text>
<text x="256" y="93">R8</text>
<text x="45.9" y="101.5">3</text>
<text x="69.1" y="97.6">59</text>
<text x="80.5" y="100.6" transform="rotate(-90 80.5 100.6)">59h7</text>
<text x="108.2" y="101.5">20</text>
<text x="198.6" y="98.4">53,5</text>
<text x="209.2" y="98.4">0,5</text>
<text x="251.9" y="102.7" transform="rotate(68 251.9 102.7)">30°</text>
<text x="67.2" y="109.8">33</text>
<text x="92.9" y="110.8">2x30</text>
<text x="198.8" y="112.8">Bohrungsinfo</text>
<text x="263.2" y="114.1">4</text>
<text x="81.6" y="120.8">123,5</text>
<text x="113.4" y="125.7">31,057</text>
<text x="117" y="130.8">21,062</text>
<text x="53.9" y="136.2" transform="rotate(-90 53.9 136.2)">Ra0.8</text>
<text x="129.8" y="135.8">12,316</text>
<text x="96.5" y="142.4" transform="rotate(-44 96.5 142.4)">R2</text>
<text x="133" y="140.7">6,5</text>
<text x="182.3" y="140.1">53,5</text>
<text x="192.9" y="140.1">0,5</text>
<text x="219.7" y="140.2">53,5</text>
<text x="230.2" y="140.2">0,5</text>
<text x="239" y="139.7">Flanken-</text>
<text x="256.3" y="139.7">M30x1 4h max:</text>
<text x="282.3" y="139.7">29.350</text>
<text x="272.6" y="144.1">min:</text>
<text x="282.3" y="144.1">29.270</text>
<text x="206.3" y="151.8">-0.4</text>
<text x="206.3" y="154.8">-0.2</text>
<text x="239.8" y="150.5">alle nicht bemassten Radien R1</text>
<text x="239.9" y="154.2">alle nicht bemassten Fasen 1x45</text>
<text x="187.3" y="158.2">+0.2</text>
<text x="187.4" y="161.2">+0.5</text>
<text x="227.4" y="165">Ra 1.6</text>
<text x="248.2" y="164.8">Ra 3.2</text>
<text x="267.9" y="165">Ra 0.8</text>
<text x="18.5" y="171.2" transform="rotate(-90 18.5 171.2)">52</text>
<text x="24.2" y="173" transform="rotate(-90 24.2 173)">40g7</text>
<text x="30" y="171.2" transform="rotate(-90 30 171.2)">22</text>
<text x="35.6" y="170.9" transform="rotate(-90 35.6 170.9)">18</text>
<text x="111.6" y="168.9" transform="rotate(-51 111.6 168.9)">7°</text>
<text x="120.1" y="169.1" transform="rotate(-56 120.1 169.1)">8°</text>
<text x="131.1" y="170.2" transform="rotate(-50 131.1 170.2)">R10</text>
<text x="139.2" y="172.2" transform="rotate(-90 139.2 172.2)">21,6</text>
<text x="145.1" y="173" transform="rotate(-90 145.1 173)">30H6</text>
<text x="151" y="171.3" transform="rotate(-90 151 171.3)">46</text>
<text x="156.9" y="171.3" transform="rotate(-90 156.9 171.3)">64</text>
<text x="182.7" y="169.2">DIN ISO 13715</text>
<text x="167.3" y="176.1">1</text>
<text x="181.6" y="176.1">Tag 1/3</text>
<text x="204.4" y="176.1">1</text>
<text x="235.8" y="176.1">3.1645</text>
<text x="256.6" y="176.1">80x126</text>
<text x="165" y="180.6">Stk.</text>
<text x="179.4" y="180.6">Benennung</text>
<text x="202.3" y="180.6">Teil</text>
<text x="215.5" y="180.6">Norm</text>
<text x="232.6" y="180.6">Werkstoff</text>
<text x="255.9" y="180.6">Rohmaß</text>
<text x="274.8" y="180.6">Bemerkung</text>
<text x="165.2" y="191">(2:1)</text>
<text x="166.6" y="187.7">1:1</text>
<text x="27.6" y="194.8">Ra3.2</text>
<text x="112" y="196" transform="rotate(69 112 196)">R1,5</text>
<text x="117.2" y="195.5" transform="rotate(69 117.2 195.5)">R3,5</text>
<text x="153.3" y="198">Ra0.8</text>
<text x="45.9" y="201.2">8</text>
<text x="99.1" y="202.2">6</text>
<text x="129.7" y="200.6">8,5</text>
<text x="164.6" y="202.8">4.5h</text>
<text x="271.1" y="200">1 von 1</text>
</g>
<g font-size="3.2">
<text x="227.3" y="59.9" transform="rotate(-90 227.3 59.9)">⌀</text>
<text x="73" y="60.1" transform="rotate(-77 73 60.1)">±</text>
<text x="32.8" y="72" transform="rotate(-90 32.8 72)">⌀</text>
<text x="71.6" y="66.2" transform="rotate(-77 71.6 66.2)">⌀</text>
<text x="22.1" y="75.4" transform="rotate(-90 22.1 75.4)">⌀</text>
<text x="138" y="73.7" transform="rotate(-90 138 73.7)">⌀</text>
<text x="143.6" y="73.9" transform="rotate(-90 143.6 73.9)">⌀</text>
<text x="149.1" y="72.1" transform="rotate(-90 149.1 72.1)">⌀</text>
<text x="155" y="72.1" transform="rotate(-90 155 72.1)">⌀</text>
<text x="160.6" y="72.1" transform="rotate(-90 160.6 72.1)">⌀</text>
<text x="166" y="73.6" transform="rotate(-90 166 73.6)">⌀</text>
<text x="172.8" y="76" transform="rotate(-90 172.8 76)">⌀</text>
<text x="99.4" y="80.3" transform="rotate(-90 99.4 80.3)">⌀</text>
<text x="210" y="84.7">°</text>
<text x="262.9" y="89.4" transform="rotate(-90 262.9 89.4)">⌀</text>
<text x="66.3" y="97.6">⌀</text>
<text x="206.2" y="98.4">±</text>
<text x="80.5" y="103.4" transform="rotate(-90 80.5 103.4)">⌀</text>
<text x="99.9" y="110.8">°</text>
<text x="189.9" y="140.1">±</text>
<text x="227.2" y="140.2">±</text>
<text x="252.1" y="139.7">⌀</text>
<text x="279.6" y="139.7">⌀</text>
<text x="279.6" y="144.1">⌀</text>
<text x="289.6" y="154.2">°</text>
<text x="18.5" y="173.9" transform="rotate(-90 18.5 173.9)">⌀</text>
<text x="30" y="173.9" transform="rotate(-90 30 173.9)">⌀</text>
<text x="35.6" y="173.7" transform="rotate(-90 35.6 173.7)">⌀</text>
<text x="164.2" y="168.4">±</text>
<text x="24.2" y="175.8" transform="rotate(-90 24.2 175.8)">⌀</text>
<text x="139.2" y="175" transform="rotate(-90 139.2 175)">⌀</text>
<text x="145.1" y="175.8" transform="rotate(-90 145.1 175.8)">⌀</text>
<text x="151" y="174.1" transform="rotate(-90 151 174.1)">⌀</text>
<text x="156.9" y="174.1" transform="rotate(-90 156.9 174.1)">⌀</text>
</g>
<g font-size="2.7">
<text x="111.3" y="14.9">-0,00</text>
<text x="111.3" y="12.6">+0,03</text>
<text x="239.9" y="43.5">Ra</text>
<text x="270.1" y="59.1">XX</text>
<text x="21.5" y="66.6" transform="rotate(-90 21.5 66.6)">0,02</text>
<text x="170.6" y="68.9" transform="rotate(-90 170.6 68.9)">-0,10</text>
<text x="173" y="68.9" transform="rotate(-90 173 68.9)">-0,13</text>
<text x="48.5" y="99.7">+0,05</text>
<text x="112.6" y="99.7">+0,08</text>
<text x="48.5" y="102">-0,00</text>
<text x="71.6" y="107.9">-0,05</text>
<text x="112.6" y="102">+0,05</text>
<text x="71.6" y="110.3">-0,07</text>
<text x="149.9" y="140.2">XX</text>
<text x="57" y="151.1" transform="rotate(-90 57 151.1)">Ra 1</text>
<text x="184.5" y="187.9">14.10.2006</text>
<text x="198.8" y="187.7">Geisberger</text>
<text x="48.5" y="201.7">-0,00</text>
<text x="48.5" y="199.3">+0,05</text>
<text x="103.4" y="201.9">0,02</text>
<text x="134.9" y="201.3">+0,02</text>
<text x="134.9" y="199">+0,07</text>
<text x="153.8" y="201.2">Ra 2</text>
</g>
<g font-size="2.4">
<text x="163.3" y="184.1">M</text>
<text x="165.1" y="184.1">aßstab</text>
<text x="186.4" y="184.3">Datum</text>
<text x="201.5" y="184.3">Name</text>
<text x="176.1" y="187.6">Gez.</text>
<text x="176.1" y="191.2">Gepr.</text>
<text x="163.3" y="195">Arbeits-</text>
<text x="163.3" y="198">zeit</text>
<text x="264.1" y="195">Blatt Nr. von Blättern</text>
<text x="178.9" y="205.6">Zeichnungsänderungen dürfen nur mittels CAD durchgeführt w</text>
<text x="246.3" y="205.6">erden.</text>
</g>
<g font-size="2.3">
<text x="236.8" y="17">⌀</text>
<text x="237.1" y="12.7">⌀</text>
<text x="254.5" y="17.2">⌀</text>
<text x="254.8" y="12.8">⌀</text>
<text x="275.6" y="17.2">⌀</text>
<text x="275.9" y="12.8">⌀</text>
<text x="237" y="21.6">⌀</text>
<text x="254.6" y="21.7">⌀</text>
<text x="275.8" y="21.7">⌀</text>
<text x="236.9" y="26.1">⌀</text>
<text x="254.6" y="26.2">⌀</text>
<text x="275.7" y="26.2">⌀</text>
<text x="236.8" y="35">⌀</text>
<text x="236.9" y="30.6">⌀</text>
<text x="254.5" y="35.2">⌀</text>
<text x="254.6" y="30.7">⌀</text>
<text x="275.6" y="35.2">⌀</text>
<text x="275.7" y="30.7">⌀</text>
<text x="237.1" y="39.5">⌀</text>
<text x="254.8" y="39.6">⌀</text>
<text x="275.9" y="39.6">⌀</text>
<text x="21.5" y="68.8" transform="rotate(-90 21.5 68.8)">±</text>
<text x="254.7" y="175.8">⌀</text>
<text x="101.3" y="201.9">±</text>
</g>
</svg>
